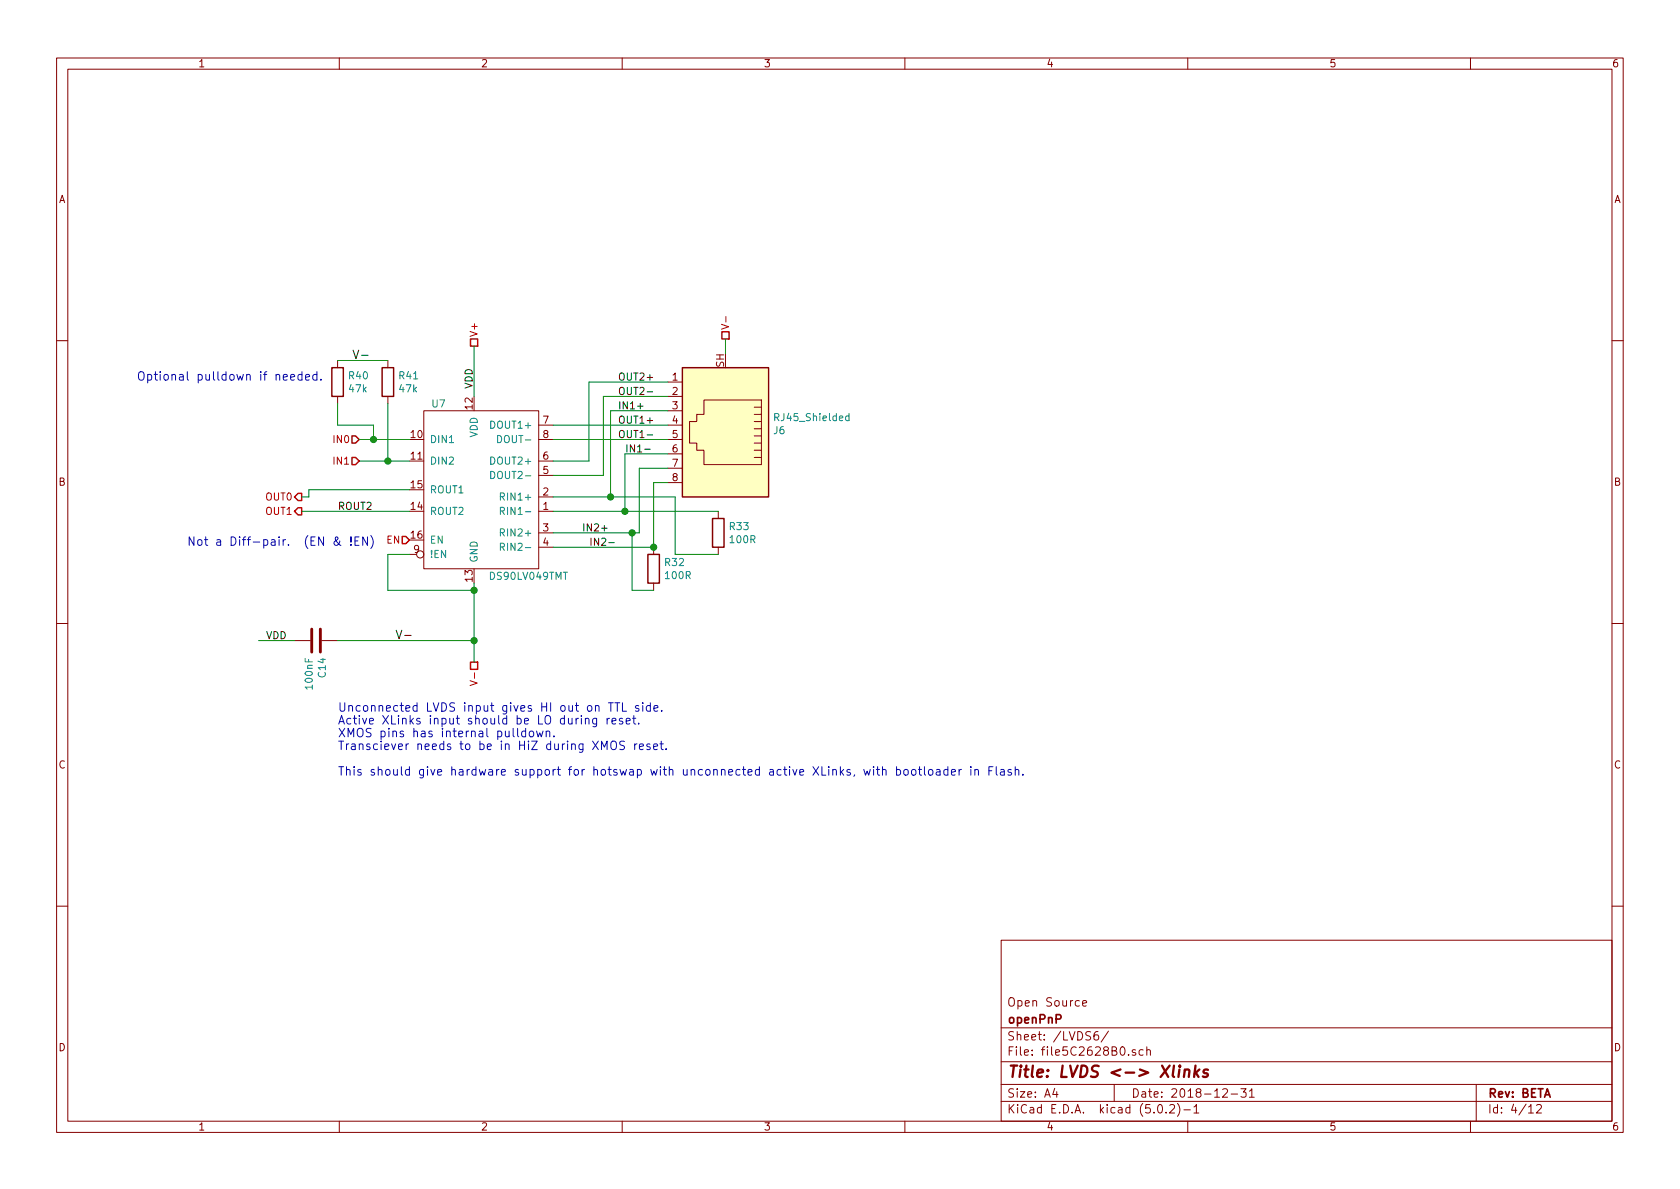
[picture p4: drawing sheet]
<svg xmlns="http://www.w3.org/2000/svg" width="297mm" height="210mm" viewBox="0 0 297 210" stroke-linecap="round" stroke-linejoin="round" font-family="sans-serif">
<g fill="none" stroke="#840000" stroke-width=".18">
<path d="M10 10.3h277v189.9h-277zM12 12.2h273v186.1h-273zM60 10.3v1.9M110 10.3v1.9M160 10.3v1.9M210 10.3v1.9M260 10.3v1.9M10 60.2h2M59.7 63.7v1.3M59.7 70.1v1.3M68.6 63.7v1.3M68.6 70.1v1.3"/>
<path d="M74.9 72.6h20.3v28h-20.3zM95.2 75.2h2.6M95.2 77.7h2.6M118.1 67.6h2.5M118.1 70.1h2.5M118.1 72.6h2.5M118.1 75.2h2.5M118.1 77.7h2.5M124.5 70.7h10.1v11.5h-10.1v-2.6h-1.3v-1.2h-1.3v-3.9h1.3v-1.2h1.3zM133.3 72h1.3M133.3 73.3h1.3M133.3 74.5h1.3"/>
<path d="M133.3 75.8h1.3M133.3 77.1h1.3M133.3 78.4h1.3M133.3 79.6h1.3M285 60.2h2M72.4 98h1.3M95.2 90.4h2.6M95.2 87.9h2.6M95.2 94.2h2.6M95.2 96.8h2.6M95.2 84.1h2.6M95.2 81.5h2.6"/>
<path d="M115.6 96.8v1.2M118.1 80.3h2.5M118.1 82.8h2.5M118.1 85.3h2.5M127 90.4v1.3M127 96.8v1.2M133.3 80.9h1.3M10 110.3h2M52.1 113.3h2.8M56.9 113.3h2.8M115.6 103.1v1.3M285 110.3h2"/>
<path d="M10 160.2h2M177 166.3h108v32h-108zM191.4 177.4l.7-.1-.1-.3-.4-.1-.2 .2 .1 .7h.5M285 160.2h2M60 198.3v1.9M110 198.3v1.9M160 198.3v1.9M177 194.8h108M177 191.8h108M177 187.8h108M177 181.8h108M186.5 192.5l-.4 1h1"/>
<path d="M186.8 193v1M194.1 182.4a.59 .59 0 0 0-.7 .7l.1 .7 .2 .1 .5-.1 .1-.5-.2-.2-.4-.1-.3 .3M196 182.3l-1.3 2M197 191.8v3M199.5 186.5v.1M200.8 185.7a.37 .37 0 0 0-.6 .1l.1 .2 .5 .2v.1l-.2 .3-.4-.1M202.1 185.7l-.4-.1-.3 .3 .1 .6 .2 .1 .4-.1M202.8 185.7a.37 .37 0 0 1 .6 .1v.8M202.8 185.1v1.5M204.8 195.5l.4-.2a.94 .94 0 0 1 0 1.5 .79 .79 0 0 1-.4-1.3zM206.2 196.7v.1M206.8 195.5l.2-.2h.4l.2 .2 .1 .3-.1 .2-.8 .8h.9"/>
<path d="M208.2 195.1a1.71 1.71 0 0 1 0 2.3M209.3 196.3h1.2M210 198.3v1.9M211.1 195.8l.4-.5v1.5M211.1 196.8h.9M216.2 192.7l.2-.2h.4l.2 .5-.9 1h.9M217.7 193.5h1.1M219.4 192.5h.9l-.5 .6 .5 .1v.7l-.3 .1-.6-.1M220.9 193l.4-.5v1.5M220.9 194h.9M260 198.3v1.9M261 191.8v6.5"/>
<path d="M270.3 195.8l.4-.5v1.5M270.3 196.8h.8M271.7 195.5l.2-.2h.4l.2 .5-.9 1h.9"/>
<circle cx="74.3" cy="98" r=".63"/>
</g>
<path d="M208.5 189.1l-.1 1.3M208.6 188.4v.2l.1-.1-.1-.1v.2M209.5 189.3a.5 .5 0 0 1 .8 .1l-.1 1M209.5 189.1l-.2 1.3M211.4 188.4l-.3 2M211.4 189.7l.5 .7M212.1 189.1l-.9 .8M213.6 189.2a.52 .52 0 0 0-.8 .3l.2 .3 .5 .1 .1 .3-.4 .2-.5-.1" fill="none" stroke="#840000" stroke-width=".41"/>
<path d="M120.6 65h15.3v22.9h-15.3z" fill="#ffffc2" stroke="#ffffc2" stroke-width=".18"/>
<path d="M58.7 65h2v5.1h-2zM67.6 65h2v5.1h-2zM120.6 65h15.3v22.9h-15.3zM114.6 98h2v5.1h-2zM126 91.7h2v5.1h-2z" fill="none" stroke="#840000" stroke-width=".25"/>
<path d="M88 77a.64 .64 0 0 1 .7 .6 .64 .64 0 0 1-.7 .7zM150.1 73.6h-.3l-.3 .2 .1 .5h.5M150.1 73.1v1.3M86.8 83.4a.64 .64 0 0 1 .7 .6 .64 .64 0 0 1-.7 .6zM88.5 90.4l.6-.1v-.5l-.1-.1h-.5v1.3M88.5 87.8h.6v-.5l-.1-.1h-.5v1.2M88.5 94.2l.6-.1v-.5l-.1-.1h-.5v1.3M88.5 96.7h.6v-.5l-.1-.1h-.5v1.2M88.8 90.4l.4 .6M88.8 96.7l.4 .6" fill="none" stroke="#008484" stroke-width=".18"/>
<path d="M83.2 59.9h1.3v1.3h-1.3zM127.6 58.7h1.3v1.2h-1.3zM62.2 77.1h.7l.6 .6-.6 .7h-.7zM52.7 87.2h.6v1.3h-.6l-.6-.6zM52.7 89.8h.6v1.3h-.6l-.6-.7zM62.2 80.9h.7l.6 .6-.6 .7h-.7zM71.1 94.9h.7l.6 .6-.6 .6h-.7zM83.2 117.1h1.3v1.3h-1.3z" fill="none" stroke="#c20000" stroke-width=".25"/>
<g fill="none" stroke="#008400" stroke-width=".18">
<path d="M128.3 59.9v2.6M59.7 71.4v3.8h6.3v2.5M59.7 63.7h8.9M63.5 77.7h8.9M68.6 71.4v10.1M83.8 61.2v8.9M97.8 75.2h20.3M97.8 77.7h20.3M118.1 67.6h-14v13.9h-6.3M118.1 70.1h-11.4v14h-8.9M118.1 72.6h-10.2v15.3M53.3 90.4h19.1"/>
<path d="M63.5 81.5h8.9M72.4 86.6h-17.8v1.3h-1.3M72.4 98h-3.8v6.4h15.2M97.8 87.9h21.6v10.1h7.6M97.8 90.4h29.2M111.8 94.2v10.2h3.8M118.1 80.3h-7.6v10.1M118.1 82.8h-5.1v11.4h-15.2M118.1 85.3h-2.5v11.5h-17.8M45.7 113.3h6.4M59.7 113.3h24.1M83.8 103.1v14"/>
</g>
<path d="M62.4 61.9l.5 1.5 .5-1.5M63.9 62.8h1.2M112.7 71.8h1M114 79.4h1M114.4 76.9h1M114.4 69.3h1M106.4 93.4h.9M107.6 96h1M70.1 111.4l.5 1.5 .4-1.5M71.6 112.4h1.1" fill="none" stroke="#000" stroke-width=".18"/>
<path d="M55.1 111.2v4.1M56.6 111.2v4.1" fill="none" stroke="#840000" stroke-width=".51"/>
<path d="M127.6 57.3l1.2 .5-1.2 .4M128.3 56v.9M83.9 119v1M83.1 120.4l1.3 .4-1.3 .4" fill="none" stroke="#c20000" stroke-width=".18"/>
<g fill="#008400" stroke="#008400" stroke-width=".25">
<circle cx="83.8" cy="113.3" r=".51"/>
<circle cx="111.8" cy="94.2" r=".51"/>
<circle cx="115.6" cy="96.8" r=".51"/>
<circle cx="110.5" cy="90.4" r=".51"/>
<circle cx="108" cy="87.9" r=".51"/>
<circle cx="68.6" cy="81.5" r=".51"/>
<circle cx="66" cy="77.7" r=".51"/>
<circle cx="83.8" cy="104.4" r=".51"/>
</g>
<g fill="none" stroke="#0000c2" stroke-width=".18">
<path d="M51.4 66.7l.7-.1-.1-.3-.4-.1-.2 .2 .1 .8h.5M53.4 66.3a.48 .48 0 0 0-.7 .1v.7a.48 .48 0 0 0 .7 .1M53.4 65.7v1.5M54 66.7l.7-.1v-.3l-.5-.1-.2 .2 .1 .8h.6M56 66.3a.48 .48 0 0 0-.6 .1v.7a.48 .48 0 0 0 .6 .1M56 65.7v1.5M56.7 67.1v.1M60.1 95.7l-.1 .3a.65 .65 0 0 1-.7 .4l-.2-.1v-.4l.7-.7-.2-.3-.3 .1a1.46 1.46 0 0 0 1 1.4M62.1 96.3v.1M62.1 94.9v1M62.8 95.7h.5M63.5 94.9h-.7v1.5h.7"/>
<path d="M65 94.9v1.5l-.9-1.5v1.5M65.6 94.7a1.71 1.71 0 0 1 0 2.3M91.5 128.8v1.3l.2 .2M92.9 129.4l-.4-.1-.3 .3 .2 .6h.5M92.9 128.8v1.5M93.6 129.4l.3-.1 .3 .1 .2 .2-.2 .6-.3 .1-.3-.2zM94.9 129.3l.2 1 .3-.7 .3 .7 .3-1M96.6 129.4l.2-.1 .4 .1v.9M96.6 129.3v1M97.9 130.1v.2M103.5 127.2l.2-.2 .4 .1v.9M103.5 127v1"/>
<path d="M105.5 127l-.1 1.4-.2 .1h-.3M105.5 127.1l-.4-.1-.3 .3v.4l.1 .3h.6M107.3 127v1M107.6 124.3h.8M107.8 127l-.3 .1-.2 .2M108 124.3v1.5M108.1 131.3a.5 .5 0 0 1 .5-.2 .5 .5 0 0 1 .4 .4v.5a.5 .5 0 0 1-.3 .5 .5 .5 0 0 1-.5 0 1.2 1.2 0 0 1-.1-1.2zM108.2 127.5l.7-.1-.1-.3-.4-.1-.2 .2 .1 .8h.5M108.7 124.3h.9M109.1 124.3v1.5M110.1 124.3v1.5h.7M110.1 127.1l-.4-.1-.2 .2 .1 .3 .5 .1v.4h-.6"/>
<path d="M110.4 131.1h-.5l-.3 .1v.4l.7 .3 .1 .4-.3 .3-.5-.1M110.7 127.5l.7-.1v-.3l-.5-.1-.2 .2 .1 .8h.6M111.8 127h.6M112.1 126.5v1.3l.3 .2M112.2 131.5v1.1M112.6 131.5l-.3 .1-.1 .2M112.9 124.8a.36 .36 0 0 0-.6 .2l.1 .2 .4 .1 .2 .2-.2 .3-.5-.1M112.9 127.9v.1M113.1 132l.7-.1-.1-.3-.4-.1-.2 .3v.7h.6M113.6 124.3v.1M113.6 124.8v1M114.9 131.6l-.3-.1-.2 .3v.2l.5 .1v.4h-.5"/>
<path d="M115 124.8h-.4l-.3 .3v.4l.1 .2h.6M115 124.3v1.5M115.6 132l.7-.1-.1-.3-.4-.1-.2 .3v.7h.6M115.6 125.3l.7-.2v-.3h-.5l-.2 .2 .1 .7h.6M116.7 131.5h.6M116.9 131.1v1.2l.4 .3M117 125.6v.2M117.8 132.4v.2M158.5 136.1h.5l.2 .3v.4l-.1 .2h-.6M158.5 135.6v1.5M159.9 136.1h.4l.2 .1 .1 .6-.3 .3-.4-.1-.1-.2v-.4zM161.3 136.1h.3l.4 .3v.4l-.4 .3-.3-.1-.1-.2z"/>
<path d="M162.4 136.1h.5M162.6 135.6v1.2l.3 .3M163.4 135.6v1.2l.3 .3M164.3 136.1h.3l.3 .3v.4l-.3 .3-.3-.1-.1-.2zM165.6 136.1h.5l.1 1M166.2 136.4l-.5 .1a.3 .3 0 0 0-.2 .3 .3 .3 0 0 0 .2 .3l.5-.1M167.6 136.1a.48 .48 0 0 0-.7 .1v.7a.48 .48 0 0 0 .7 .1M167.6 135.6v1.5M168.2 136.6l.7-.2v-.3h-.5l-.2 .2 .1 .7h.6M169.6 136.1v1M170 136.1h-.3l-.1 .3M171.7 135.6v.1"/>
<path d="M171.7 136.1v1M172.4 136.2l.2-.1h.3l.1 1M172.4 136.1v1M174.9 136.3h.5M175.6 135.6h-.7v1.5M176.1 135.6v1.2l.3 .3M176.9 136.1h.6l.1 1M177.6 136.4l-.5 .1a.31 .31 0 0 0-.2 .3 .31 .31 0 0 0 .2 .3l.5-.1M178.8 136.1a.36 .36 0 0 0-.6 .2l.1 .2 .6 .3-.3 .3-.4-.1M179.5 136.2l.2-.1h.4v1M179.5 135.6v1.5M180.8 136.9v.2"/>
</g>
<text font-size="2.8" fill="#840000" x="178" y="190.5">Title: LVDS &lt;-&gt; Xlinks</text>
<g font-size="2.1" fill="#0000c2">
<text x="24.1" y="67.3">Optional pulldown if needed.</text>
<text x="33" y="96.5">Not a Diff-pair. (EN &amp; !EN)</text>
<text x="59.7" y="125.9">Unconnected LVDS input gives HI out on TTL side.</text>
<text x="59.7" y="128.1">Active XLinks input should be LO during reset.</text>
<text x="59.7" y="130.4">XMOS pins has internal pulldown.</text>
<text x="59.7" y="132.6">Transciever needs to be in HiZ during XMOS reset.</text>
<text x="59.7" y="137.2">This should give hardware support for hotswap with unconnected active XLinks, with bootloader in Flash.</text>
</g>
<g font-size="2.1" fill="#840000">
<text x="178" y="178">Open Source</text>
<text x="178" y="184">Sheet: /LVDS6/</text>
<text x="178" y="181">openPnP</text>
<text x="178" y="186.7">File: file5C2628B0.sch</text>
<text x="178" y="196.9">KiCad E.D.A. kicad (5.0.2)-1</text>
<text x="178" y="194.1">Size: A4</text>
<text x="200" y="194.1">Date: 2018-12-31</text>
<text x="263" y="194.1">Rev: BETA</text>
<text x="263" y="196.9">Id: 4/12</text>
</g>
<g font-size="1.8" fill="#840000">
<text x="35" y="11.9">1</text>
<text x="85" y="11.9">2</text>
<text x="135" y="11.9">3</text>
<text x="185" y="11.9">4</text>
<text x="235" y="11.9">5</text>
<text x="285" y="11.9">6</text>
<text x="10.4" y="35.9">A</text>
<text x="285.4" y="35.9">A</text>
<text x="128" y="65" transform="rotate(-90 128 65)">SH</text>
<text x="118.9" y="67.3">1</text>
<text x="118.9" y="69.8">2</text>
<text x="72.7" y="77.5">10</text>
<text x="83.6" y="72.3" transform="rotate(-90 83.6 72.3)">12</text>
<text x="96" y="74.9">7</text>
<text x="96" y="77.5">8</text>
<text x="118.9" y="72.4">3</text>
<text x="118.9" y="74.9">4</text>
<text x="118.9" y="77.5">5</text>
<text x="72.7" y="81.3">11</text>
<text x="96" y="83.8">5</text>
<text x="96" y="81.3">6</text>
<text x="118.9" y="80">6</text>
<text x="118.9" y="82.5">7</text>
<text x="10.4" y="85.9">B</text>
<text x="72.7" y="86.4">15</text>
<text x="96" y="87.6">2</text>
<text x="118.9" y="85.1">8</text>
<text x="285.4" y="85.9">B</text>
<text x="72.7" y="90.2">14</text>
<text x="72.7" y="95.2">16</text>
<text x="96" y="90.2">1</text>
<text x="96" y="94">3</text>
<text x="73.2" y="97.8">9</text>
<text x="96" y="96.5">4</text>
<text x="83.6" y="102.8" transform="rotate(-90 83.6 102.8)">13</text>
<text x="10.4" y="135.9">C</text>
<text x="285.4" y="135.9">C</text>
<text x="10.4" y="185.9">D</text>
<text x="285.4" y="185.9">D</text>
<text x="35" y="199.9">1</text>
<text x="85" y="199.9">2</text>
<text x="135" y="199.9">3</text>
<text x="185" y="199.9">4</text>
<text x="235" y="199.9">5</text>
<text x="285" y="199.9">6</text>
</g>
<g font-size="1.8" fill="#c20000">
<text x="84.5" y="59.7" transform="rotate(-90 84.5 59.7)">V+</text>
<text x="59.2" y="78.4">IN0</text>
<text x="59.2" y="82.2">IN1</text>
<text x="47.1" y="88.5">OUT0</text>
<text x="47.1" y="91.1">OUT1</text>
<text x="68.4" y="96.1">EN</text>
</g>
<g font-size="1.8" fill="#008484">
<text x="61.7" y="67.1">R40</text>
<text x="61.8" y="69.4">47k</text>
<text x="70.6" y="67.1">R41</text>
<text x="70.7" y="69.4">47k</text>
<text x="76.4" y="72.1">U7</text>
<text x="84.5" y="77.4" transform="rotate(-90 84.5 77.4)">VDD</text>
<text x="87.2" y="75.8">DOUT1+</text>
<text x="136.8" y="76.8">J6</text>
<text x="137.3" y="74.5">RJ45_Shielded</text>
<text x="75.9" y="78.4">DIN1</text>
<text x="75.9" y="82.2">DIN2</text>
<text x="87.2" y="82.2">DOUT2+</text>
<text x="88.6" y="78.4">DOUT-</text>
<text x="75.9" y="87.2">ROUT1</text>
<text x="87.7" y="84.7">DOUT2-</text>
<text x="89.2" y="88.5">RIN1+</text>
<text x="75.9" y="91.1">ROUT2</text>
<text x="89.2" y="94.9">RIN2+</text>
<text x="89.6" y="91.1">RIN1-</text>
<text x="129.1" y="93.7">R33</text>
<text x="75.9" y="96.1">EN</text>
<text x="75.9" y="98.7">!EN</text>
<text x="84.5" y="99.6" transform="rotate(-90 84.5 99.6)">GND</text>
<text x="89.6" y="97.4">RIN2-</text>
<text x="117.6" y="100.1">R32</text>
<text x="129.2" y="96.1">100R</text>
<text x="86.8" y="102.5">DS90LV049TMT</text>
<text x="117.8" y="102.4">100R</text>
<text x="57.6" y="119.7" transform="rotate(-90 57.6 119.7)">C14</text>
<text x="55.3" y="121.7" transform="rotate(-90 55.3 121.7)">100nF</text>
</g>
<g font-size="1.8">
<text x="83.6" y="68.8" transform="rotate(-90 83.6 68.8)">VDD</text>
<text x="109.2" y="67.3">OUT2+</text>
<text x="109.2" y="69.8">OUT2-</text>
<text x="109.2" y="74.9">OUT1+</text>
<text x="109.2" y="77.5">OUT1-</text>
<text x="109.2" y="72.4">IN1+</text>
<text x="110.5" y="80">IN1-</text>
<text x="59.7" y="90.2">ROUT2</text>
<text x="102.9" y="94">IN2+</text>
<text x="104.1" y="96.5">IN2-</text>
<text x="47" y="113">VDD</text>
</g>
</svg>
